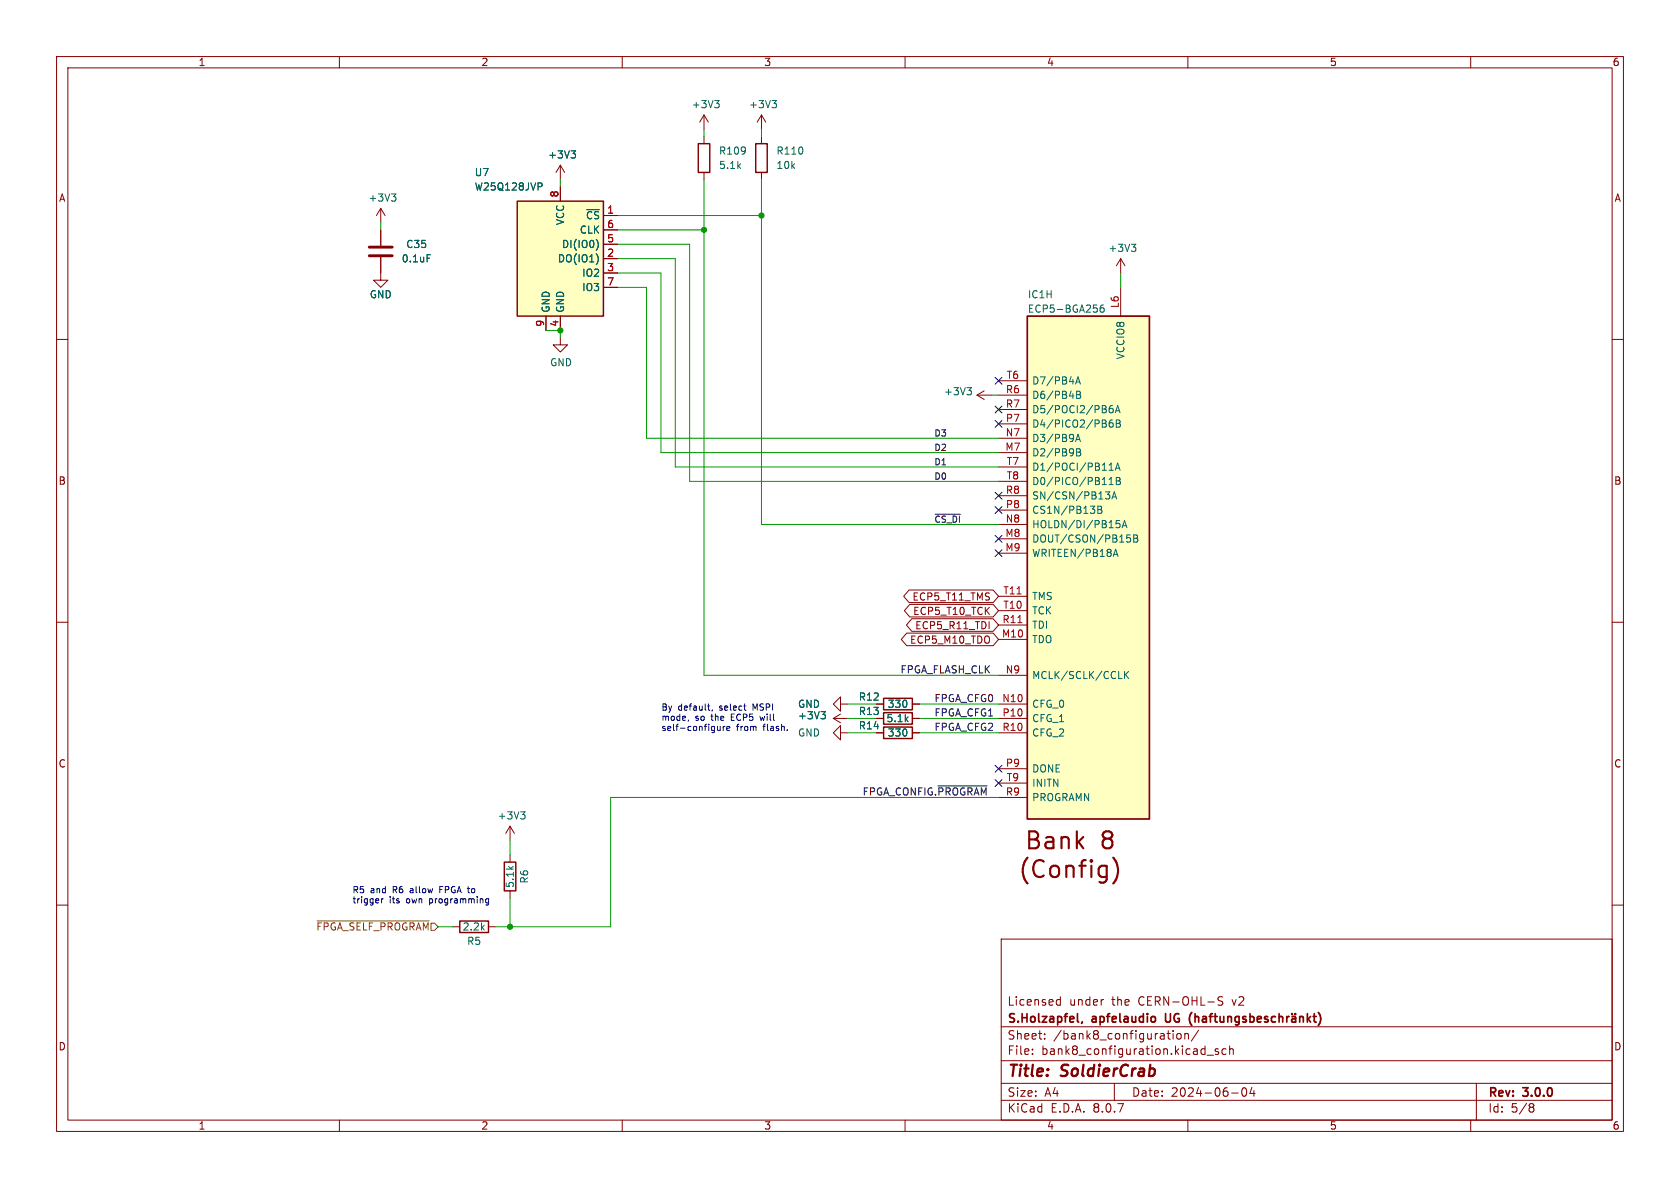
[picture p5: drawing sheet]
<svg xmlns="http://www.w3.org/2000/svg" width="297mm" height="210mm" viewBox="0 0 297 210" stroke-linecap="round" stroke-linejoin="round" font-family="sans-serif">
<g fill="none" stroke="#840000" stroke-width=".18">
<path d="M10 10h277v190h-277zM12 12h273v186h-273zM60 10v2M110 10v2M160 10v2M210 10v2M260 10v2M124.5 20.3l-.8 1.3M124.5 20.3v2.6M124.5 24.1v1.3M124.5 30.5v1.3M124.5 20.3l.7 1.3"/>
<path d="M134.6 20.3v2.6M134.6 24.1v1.3M134.6 30.5v1.3M134.6 20.3l-.7 1.3M134.6 20.3l.8 1.3M198.1 45.7l-.7 1.3M198.1 45.7v2.6M198.1 45.7l.8 1.3M10 60h2M172.7 69.9l1.3 .7M172.7 69.9h2.6M174 69.1l-1.3 .8"/>
<path d="M285 60h2M10 110h2M285 110h2M147.3 127h2.6M147.3 127l1.3 .8M148.6 124.5v-1.3l-1.3 1.3 1.3 1.2v-1.2h1.3M148.6 129.5v-1.2l-1.3 1.2 1.3 1.3v-1.3h1.3M148.6 126.2l-1.3 .8M154.9 127h1.3M154.9 124.5h1.3M154.9 129.5h1.3M161.3 127h1.3"/>
<path d="M161.3 124.5h1.3M161.3 129.5h1.3M90.2 146.1v2.5M90.2 151.1v1.3M90.2 157.5v1.3M90.2 146.1l-.8 1.2M90.2 146.1l.7 1.2M10 160h2M80 163.8h1.3M86.4 163.8h1.2M177 166h108v32h-108zM186.9 177.6h.6"/>
<path d="M186.9 176.8h.6M187.5 176.2v1.5M195 176.7h.1M216.2 176.3l-.6-.1-.2 .1v.5l.6 .3 .2 .3-.3 .3-.6-.1M285 160h2M60 198v2M110 198v2M160 198v2M177 194.5h108M177 191.5h108M177 187.5h108M177 181.5h108"/>
<path d="M182.5 186.3v.1M182.5 185.5v.1M184.7 183.6v.1M184.7 182.8v.1M197 191.5v3M207.4 182.2v.1M207.4 182.7v1M208.2 182.8l.3-.1 .3 .3v.4l-.3 .3-.3-.1-.2-.2v-.4zM209.5 182.8l.2-.1 .3 .1 .1 .9M209.5 182.7v1M210 198v2M211.9 182.1l-1.3 2"/>
<path d="M213.4 186.5h1.1M215.4 185.5l-.4-.1-.2 .2 .1 .2 .5 .2v.3h-.6M216.7 185.5l-.4-.1-.3 .3v.4l.2 .2h.5M217.4 185.5l.2-.1 .4 .1v.9M217.4 184.9v1.5M217.7 193.2h1.2M219.7 192.4l.2-.1a.81 .81 0 0 1 .6 .6 .81 .81 0 0 1-.3 .8l-.2 .1a.81 .81 0 0 1-.3-1.4zM221.3 192.2l-.3 1.1h.9M221.7 192.8v1M260 198v2M261 191.5v6.5M270.6 195.1l.4 .1 .2 .2-.3 .3"/>
<path d="M270.6 195.7h.3M270.9 195.7l.2 .2 .1 .4-.2 .2-.4 .1"/>
</g>
<g fill="none" stroke="#840000" stroke-width=".3">
<path d="M190.5 179.2v1.3l.2 .2M206.1 179.2v1.3M210.7 179l-.3 .4M211.3 179.2v1.5M211.3 179.8l.2-.1 .3 .1 .1 .9M212.6 179.8h.6l.1 .9M213.8 179.7h.5M214.3 179.2l-.3 .2v1.3M214.6 179.7h.6M214.8 179.2v1.3l.4 .2M215.7 179.7l.1 .9 .3 .1 .2-.2M216.3 179.7v1"/>
<path d="M217.1 179.8l.2-.1 .3 .1 .1 .9M217.1 179.7v1M219.1 179.8l-.5-.1-.3 .3v.4l.2 .2h.6M219.1 179.7v1.2l-.3 .3-.4-.1M220.3 179.8l-.4-.1-.2 .2 .1 .2 .5 .2v.3h-.6M221 179.8l.4-.1 .3 .3v.4l-.1 .2h-.6M221 179.2v1.5M224.1 179.8l-.3-.1-.2 .2v.2l.5 .2v.3h-.5M225.5 179.8l-.4-.1-.3 .3v.4l.1 .2h.6M226.1 179.8l.2-.1 .4 .1 .1 .9M226.1 179.2v1.5M227.5 179.7v1"/>
<path d="M227.9 179.7l-.3 .1-.1 .2M228.4 179.8h.6l.1 .9M228.4 179.2v.1M229 179.2v.1M229.8 179.8l.2-.1 .3 .1 .1 .9M229.8 179.7v1M231.1 179.2v1.5M231.7 179.7l-.6 .6M232.1 179.7h.6M232.3 179.2v1.3l.4 .2M233.1 179a1.72 1.72 0 0 1 0 2.3M191.3 180.6l-.1 .3"/>
<path d="M210.4 180.8l.3 .5M213.3 180l-.5 .1a.29 .29 0 0 0-.3 .3 .29 .29 0 0 0 .3 .3l.5-.1M222.3 180.2l.7-.2-.1-.2-.4-.1-.2 .2v.7h.6M229.1 180l-.5 .1a.29 .29 0 0 0-.3 .3 .29 .29 0 0 0 .3 .3l.5-.1M231.3 180.1l.4 .6"/>
</g>
<path d="M123.4 25.4h2.1v5.1h-2.1zM133.6 25.4h2v5.1h-2zM156.2 126h5.1v2h-5.1zM156.2 123.4h5.1v2.1h-5.1zM156.2 128.5h5.1v2.1h-5.1zM89.2 152.4h2v5.1h-2zM81.3 162.8h5.1v2h-5.1z" fill="none" stroke="#840000" stroke-width=".25"/>
<path d="M126.4 17.8h.7l-.4 .5M126.9 18.3l.2 .2v.3l-.2 .2M136.5 17.8h.8l-.4 .5M137 18.3l.3 .2v.3l-.3 .2M200 43.2h.8l-.4 .5M200.6 43.7l.2 .2v.3l-.2 .2M170.9 68.5h.8l-.4 .5M171.5 69l.2 .3v.3l-.2 .2M145.1 125.8h.8l-.4 .5M145.7 126.3l.2 .2v.3l-.2 .3M92 143.5h.8l-.4 .5M92.6 144l.2 .2v.3l-.2 .3" fill="none" stroke="#006464" stroke-width=".18"/>
<path d="M181.6 55.9h21.6v88.9h-21.6z" fill="#ffffc2"/>
<path d="M181.6 55.9h21.6v88.9h-21.6z" fill="none" stroke="#840000" stroke-width=".3"/>
<path d="M197.2 152.2a3.5 3.5 0 0 1-.4 4" fill="none" stroke="#840000" stroke-width=".37"/>
<g fill="none" stroke="#840000" stroke-width=".18">
<path d="M67.3 36.8l-.8 1.3M67.3 36.8v2.6M67.3 36.8l.8 1.3M67.3 45.5v4h1.3l-1.3 1.3-1.3-1.3h1.3M67.3 40.6v2.8M198.1 50.8v5.1M176.5 77.5h5.1M176.5 74.9h5.1M176.5 69.9h5.1M176.5 72.4h5.1M176.5 67.3h5.1M176.5 80h5.1"/>
<path d="M176.5 95.3h5.1M176.5 97.8h5.1M176.5 92.7h5.1M176.5 90.2h5.1M176.5 87.6h5.1M176.5 82.6h5.1M176.5 85.1h5.1M176.5 113h5.1M176.5 119.4h5.1M176.5 110.5h5.1M176.5 108h5.1M176.5 105.4h5.1"/>
<path d="M176.5 124.5h5.1M176.5 127h5.1M176.5 135.9h5.1M176.5 129.5h5.1M176.5 138.4h5.1M176.5 141h5.1"/>
</g>
<g fill="none" stroke="#006464" stroke-width=".18">
<path d="M69.2 34.3h.8l-.4 .5M69.7 34.8l.3 .2v.3l-.3 .3M75.5 45h.6M195.1 53.9l-.4 .1a.86 .86 0 0 0 0 1.2l.4-.1 .1-.5-.2-.2-.4 .1-.1 .1M190.2 78l.4-1.2 .4 1.2M190.2 67.9l.4-1.3 .4 1.3M190.3 77.7h.6M190.3 67.5h.6M190.3 79.3h.5l.2 .3-.2 .3 .2 .1 .1 .3-.3 .3h-.5zM190.3 69.2h.5l.2 .2-.2 .4 .2 .1 .1 .3-.3 .2h-.5zM190.3 79.9h.5M190.3 69.8h.5"/>
<path d="M196.7 74.2l-.4 .1a.86 .86 0 0 0 0 1.2l.4-.1 .1-.4-.2-.3-.4 .1-.1 .2M196.7 71.7l-.4 .1a.86 .86 0 0 0 0 1.2l.4-.2 .1-.4-.2-.2h-.4l-.1 .2M197.2 73l.4-1.3 .4 1.3M197.3 72.6h.6M197.3 74.2h.5l.2 .3-.2 .3 .2 .2 .1 .3-.3 .2h-.5zM197.3 74.8h.5M194.1 89.5h.4l.2 .2-.2 .4 .2 .1 .1 .3-.2 .2h-.5zM194.1 90.1h.4M195.4 86.9h.8l-.4 .5 .3 .1 .1 .5-.2 .2h-.4M196.1 83.1h.7M196.1 82.2l.3-.3v1.2M196.1 84.8l.3-.4v1.3"/>
<path d="M196.1 85.7h.7M196.6 88.2l.4-1.3 .4 1.3M196.7 87.8h.6M196.8 98.4l.4-1.3 .5 1.3M196.9 98h.6M197.2 83.1l.4-1.2 .4 1.2M197.3 82.8h.6M197.3 84.4h.5l.2 .2-.2 .4 .2 .1 .1 .3-.3 .3h-.5zM197.3 85h.5M197.3 92h.7M197.3 92.6l.5-.1 .2 .2-.1 .5h-.6M198.4 93.3l.4-1.3 .4 1.3"/>
<path d="M198.5 92.9h.6M199.2 94.6h.6M199.3 95h.3l.3 .3-.1 .5h-.5M200.4 94.6h.5l.2 .2-.2 .4 .2 .1 .1 .3-.3 .2h-.5zM200.4 95.2h.5M197.8 120h.6M198.8 118.7v1.3M199 119.2l.5 .8M199.5 118.7l-.7 .7"/>
</g>
<path d="M179.9 110.1h.8" fill="none" stroke="#a90000" stroke-width=".18"/>
<path d="M65.3 45.2h4M65.3 43.7h4" fill="none" stroke="#840000" stroke-width=".51"/>
<path d="M91.4 35.6h15.3v20.3h-15.3z" fill="#ffffc2"/>
<path d="M91.4 35.6h15.3v20.3h-15.3z" fill="none" stroke="#840000" stroke-width=".25"/>
<g fill="none" stroke="#840000" stroke-width=".18">
<path d="M99.1 29.2v2.6M99.1 33v2.6M99.1 29.2l-.8 1.3M99.1 29.2l.7 1.3M106.7 38.1h2.5M67.3 40.6v2.8M67.3 45.5v2.8M96.5 55.9v2.5M99.1 59.7v1.3h1.2l-1.2 1.2-1.3-1.2h1.3M99.1 55.9v2.5M106.7 45.7h2.5M106.7 48.3h2.5"/>
<path d="M106.7 43.2h2.5M106.7 40.6h2.5M106.7 50.8h2.5M160.3 111.9h15.3l.9 1.1-.9 1.1h-15.3l-1-1.1zM160.7 104.3h14.9l.9 1.1-.9 1.1h-14.9l-.9-1.1zM160.8 106.8h14.8l.9 1.2-.9 1.1h-14.8l-.9-1.1zM161.2 109.4h14.4l.9 1.1-.9 1.1h-14.4l-1-1.1zM174.9 109.9v1.3M154.9 127h1.3M154.9 129.5h1.3M154.9 124.5h1.3M161.3 127h1.3"/>
<path d="M161.3 129.5h1.3M161.3 124.5h1.3"/>
</g>
<path d="M95.1 32.3h.5l.2 .3-.1 .3-.6 .1M101 26.7h.7l-.4 .4M101.5 27.1l.2 .3v.3l-.2 .2M75.5 45h.6M105.5 42.4a1.49 1.49 0 0 1 0 1.8M105.7 45.4v.8M145.1 125.8h.8l-.4 .5M145.7 126.3l.2 .2v.3l-.2 .3" fill="none" stroke="#006464" stroke-width=".18"/>
<path d="M56 162.8h19.9" fill="none" stroke="#725600" stroke-width=".18"/>
<path d="M165.3 90.9h4.5M165.8 138.9h8.7" fill="none" stroke="#0f0f0f" stroke-width=".18"/>
<g fill="none" stroke="#0000c2" stroke-width=".18">
<path d="M121.7 127.3l-.1 .2M125.1 124.8h.4M125.4 125.5h.1M125.9 125.5l-.1 .2M126.8 128.4l.1 .7 .4-.1M127.3 128.4v.7M127.8 128.4v.7M128.2 128.4l-.4 .2M128.5 128.8l.5-.1v-.2l-.4-.1-.1 .2v.5h.5M134.3 126.6l.3 .7M67.4 158.9v.7M67.8 158.9l-.4 .2"/>
<path d="M77.8 157.2h.3M78.3 156.7h-.5v1.1M85.9 159.5l.5 .1M86.4 158.9l-.5 .1M86.4 158.9v.9l-.2 .2-.3-.1"/>
</g>
<g fill="none" stroke="#009600" stroke-width=".18">
<path d="M67.3 39.4v1.2M99.1 31.8v1.2M109.2 38.1h25.4M124.5 22.9v1.2M124.5 31.8v87.6h52M134.6 22.9v1.2M134.6 31.8v60.9h41.9M96.5 58.4h2.6v1.3M109.2 50.8h5.1v26.7h62.2M109.2 43.2h12.7v41.9h54.6M109.2 48.3h7.6v31.7h59.7M109.2 40.6h15.3"/>
<path d="M109.2 45.7h10.2v36.9h57.1M198.1 48.3v2.5M175.3 69.9h1.2M149.9 124.5h5M149.9 129.5h5M149.9 127h5M162.6 124.5h13.9M162.6 129.5h13.9M162.6 127h13.9M90.2 148.6v2.5M90.2 158.8v5M176.5 141h-68.6v22.8h-20.3"/>
<path d="M77.5 163.8h2.5"/>
</g>
<g fill="none" stroke="#000084" stroke-width=".18">
<path d="M175.9 71.8l1.2 1.2M175.9 74.3l1.2 1.2M175.9 66.7l1.2 1.2M177.1 71.8l-1.2 1.2M177.1 74.3l-1.2 1.2M177.1 66.7l-1.2 1.2M175.9 87l1.2 1.2M175.9 89.6l1.2 1.2M175.9 94.6l1.2 1.3M175.9 97.2l1.2 1.2M177.1 87l-1.2 1.2M177.1 89.6l-1.2 1.2"/>
<path d="M177.1 94.6l-1.2 1.3M177.1 97.2l-1.2 1.2M175.9 137.8l1.2 1.2M175.9 135.3l1.2 1.2M177.1 137.8l-1.2 1.2M177.1 135.3l-1.2 1.2"/>
</g>
<g fill="#009600" stroke="#009600" stroke-width=".18">
<circle cx="99.1" cy="58.4" r=".46"/>
<circle cx="90.2" cy="163.8" r=".46"/>
<circle cx="134.6" cy="38.1" r=".46"/>
<circle cx="124.5" cy="40.6" r=".46"/>
</g>
<g font-size="4.2" fill="#840000">
<text x="179.8" y="155.7">(Config)</text>
<text x="181" y="150.7">Bank</text>
<text x="194.6" y="150.7">8</text>
</g>
<g font-size="2.8" fill="#840000">
<text x="178" y="190.9">Title:</text>
<text x="187.7" y="190.9">SoldierCrab</text>
</g>
<g font-size="2.1" fill="#840000">
<text x="178" y="178">Licensed</text>
<text x="189" y="178">under</text>
<text x="196.6" y="178">the</text>
<text x="201.4" y="178">CERN-OHL-S</text>
<text x="218.1" y="178">v2</text>
<text x="178" y="184">Sheet:</text>
<text x="178" y="181.2">S.Holzapfel,</text>
<text x="186.2" y="184">/bank8_configuration/</text>
<text x="193.2" y="181.2">apfelaudio</text>
<text x="206.7" y="181.2">UG</text>
<text x="178" y="186.7">File:</text>
<text x="184.1" y="186.7">bank8_configuration.kicad_sch</text>
<text x="178" y="196.9">KiCad</text>
<text x="178" y="194.1">Size:</text>
<text x="184.7" y="194.1">A4</text>
<text x="185.7" y="196.9">E.D.A.</text>
<text x="193.3" y="196.9">8.0.7</text>
<text x="200" y="194.1">Date:</text>
<text x="207" y="194.1">2024-06-04</text>
<text x="263" y="194.3">Rev:</text>
<text x="263" y="196.9">Id:</text>
<text x="267.1" y="196.9">5/8</text>
<text x="269.4" y="194.3">3.0.0</text>
</g>
<g font-size="1.8" fill="#840000">
<text x="35" y="11.9">1</text>
<text x="85" y="11.9">2</text>
<text x="135" y="11.9">3</text>
<text x="185" y="11.9">4</text>
<text x="235" y="11.9">5</text>
<text x="285" y="11.9">6</text>
<text x="10.3" y="35.9">A</text>
<text x="285.3" y="35.9">A</text>
<text x="10.3" y="85.9">B</text>
<text x="285.3" y="85.9">B</text>
<text x="161.2" y="106.4">ECP5_T11_TMS</text>
<text x="160.8" y="114">ECP5_M10_TDO</text>
<text x="161.3" y="108.9">ECP5_T10_TCK</text>
<text x="161.7" y="111.4">ECP5_R11_TDI</text>
<text x="10.3" y="135.9">C</text>
<text x="285.3" y="135.9">C</text>
<text x="10.3" y="185.9">D</text>
<text x="285.3" y="185.9">D</text>
<text x="35" y="199.9">1</text>
<text x="85" y="199.9">2</text>
<text x="135" y="199.9">3</text>
<text x="185" y="199.9">4</text>
<text x="235" y="199.9">5</text>
<text x="285" y="199.9">6</text>
</g>
<g font-size="1.8" fill="#006464">
<text x="122.2" y="19.3">+3V3</text>
<text x="132.3" y="19.3">+3V3</text>
<text x="96.8" y="28.2">+3V3</text>
<text x="127" y="27.5">R109</text>
<text x="137.2" y="27.5">R110</text>
<text x="65" y="35.8">+3V3</text>
<text x="83.8" y="31.3">U7</text>
<text x="83.8" y="33.9">W25Q128JVP</text>
<text x="127" y="30.1">5.1k</text>
<text x="137.2" y="30.1">10k</text>
<text x="99.9" y="39.9" transform="rotate(-90 99.9 39.9)">VCC</text>
<text x="102.4" y="41.5">CLK</text>
<text x="103.5" y="39">~{CS}</text>
<text x="70.9" y="46.6">0.1uF</text>
<text x="71.7" y="44">C35</text>
<text x="98.5" y="46.6">DO(IO1)</text>
<text x="99.3" y="44">DI(IO0)</text>
<text x="195.9" y="44.7">+3V3</text>
<text x="65.3" y="52.9">GND</text>
<text x="102.8" y="49.1">IO2</text>
<text x="102.8" y="51.7">IO3</text>
<text x="181.6" y="52.9">IC1H</text>
<text x="97.4" y="55.4" transform="rotate(-90 97.4 55.4)">GND</text>
<text x="99.9" y="55.4" transform="rotate(-90 99.9 55.4)">GND</text>
<text x="181.6" y="55.5">ECP5-BGA256</text>
<text x="97.2" y="64.9">GND</text>
<text x="199" y="63.6" transform="rotate(-90 199 63.6)">VCCIO8</text>
<text x="166.8" y="70.1">+3V3</text>
<text x="182.4" y="70.7">D6/PB4B</text>
<text x="182.4" y="68.2">D7/PB4A</text>
<text x="182.4" y="75.8">D4/PICO2/PB6B</text>
<text x="182.4" y="73.3">D5/POCI2/PB6A</text>
<text x="182.4" y="80.9">D2/PB9B</text>
<text x="182.4" y="78.3">D3/PB9A</text>
<text x="182.4" y="83.4">D1/POCI/PB11A</text>
<text x="182.4" y="88.5">SN/CSN/PB13A</text>
<text x="182.4" y="86">D0/PICO/PB11B</text>
<text x="182.4" y="93.6">HOLDN/DI/PB15A</text>
<text x="182.4" y="91">CS1N/PB13B</text>
<text x="182.4" y="96.1">DOUT/CSON/PB15B</text>
<text x="182.4" y="98.7">WRITEEN/PB18A</text>
<text x="182.4" y="106.3">TMS</text>
<text x="182.4" y="113.9">TDO</text>
<text x="182.4" y="111.4">TDI</text>
<text x="182.4" y="108.8">TCK</text>
<text x="141" y="125.3">GND</text>
<text x="151.7" y="124.1">R12</text>
<text x="156.8" y="125.3">330</text>
<text x="182.4" y="125.3">CFG_0</text>
<text x="182.4" y="120.2">MCLK/SCLK/CCLK</text>
<text x="141" y="130.4">GND</text>
<text x="141" y="127.4">+3V3</text>
<text x="151.7" y="126.6">R13</text>
<text x="151.7" y="129.1">R14</text>
<text x="156.6" y="127.9">5.1k</text>
<text x="156.8" y="130.4">330</text>
<text x="182.4" y="127.9">CFG_1</text>
<text x="182.4" y="130.4">CFG_2</text>
<text x="182.4" y="136.8">DONE</text>
<text x="182.4" y="141.8">PROGRAMN</text>
<text x="182.4" y="139.3">INITN</text>
<text x="87.9" y="145.1">+3V3</text>
<text x="91" y="157.1" transform="rotate(-90 91 157.1)">5.1k</text>
<text x="93.6" y="156.3" transform="rotate(-90 93.6 156.3)">R6</text>
<text x="81.7" y="164.7">2.2k</text>
<text x="82.5" y="167.2">R5</text>
</g>
<g font-size="1.8" fill="#a90000">
<text x="98.8" y="35" transform="rotate(-90 98.8 35)">8</text>
<text x="107.2" y="37.8">1</text>
<text x="107.2" y="40.4">6</text>
<text x="107.2" y="45.5">2</text>
<text x="107.2" y="42.9">5</text>
<text x="107.2" y="48">3</text>
<text x="107.2" y="50.5">7</text>
<text x="96.3" y="57.9" transform="rotate(-90 96.3 57.9)">9</text>
<text x="98.8" y="57.9" transform="rotate(-90 98.8 57.9)">4</text>
<text x="197.9" y="54.6" transform="rotate(-90 197.9 54.6)">L6</text>
<text x="177.7" y="69.6">R6</text>
<text x="177.9" y="67.1">T6</text>
<text x="177.7" y="77.2">N7</text>
<text x="177.7" y="74.7">P7</text>
<text x="177.7" y="72.1">R7</text>
<text x="177.6" y="79.8">M7</text>
<text x="177.9" y="82.3">T7</text>
<text x="177.7" y="89.9">P8</text>
<text x="177.7" y="87.4">R8</text>
<text x="177.9" y="84.8">T8</text>
<text x="177.6" y="95">M8</text>
<text x="177.7" y="92.5">N8</text>
<text x="177.6" y="97.5">M9</text>
<text x="177.3" y="107.7">T10</text>
<text x="177.3" y="105.2">T11</text>
<text x="177" y="112.8">M10</text>
<text x="177.1" y="110.2">R11</text>
<text x="177.7" y="119.1">N9</text>
<text x="177.1" y="124.2">N10</text>
<text x="177.1" y="126.7">P10</text>
<text x="177.1" y="129.3">R10</text>
<text x="177.7" y="135.6">P9</text>
<text x="177.9" y="138.2">T9</text>
</g>
<g font-size="1.8" fill="#0f0f0f">
<text x="159.1" y="119.1">FPGA_FLASH_CLK</text>
<text x="165.1" y="124.2">FPGA_CFG0</text>
<text x="165.1" y="126.7">FPGA_CFG1</text>
<text x="165.1" y="129.3">FPGA_CFG2</text>
<text x="152.4" y="140.7">FPGA_CONFIG.~{PROGRAM} R9</text>
</g>
<text font-size="1.8" fill="#725600" x="55.8" y="164.7">~{FPGA_SELF_PROGRAM}</text>
<g font-size="1.6" fill="#0f0f0f">
<text x="165.1" y="77.2">D3</text>
<text x="165.1" y="79.8">D2</text>
<text x="165.1" y="82.3">D1</text>
<text x="165.1" y="84.9">D0</text>
<text x="165.1" y="92.5">~{CS_DI}</text>
</g>
<g font-size="1.6" fill="#0000c2">
<text x="116.8" y="125.7">By</text>
<text x="119.9" y="125.7">default,</text>
<text x="127.4" y="125.7">select</text>
<text x="133.5" y="125.7">MSPI</text>
<text x="116.8" y="127.5">mode,</text>
<text x="116.8" y="129.3">self-configure</text>
<text x="122.9" y="127.5">so</text>
<text x="125.9" y="127.5">the</text>
<text x="129.6" y="127.5">ECP5</text>
<text x="130.2" y="129.3">from</text>
<text x="135" y="127.5">will</text>
<text x="135.1" y="129.3">flash.</text>
<text x="62.2" y="158">R5</text>
<text x="62.2" y="159.8">trigger</text>
<text x="65.5" y="158">and</text>
<text x="68.8" y="159.8">its</text>
<text x="69.6" y="158">R6</text>
<text x="72" y="159.8">own</text>
<text x="72.9" y="158">allow</text>
<text x="76.3" y="159.8">programming</text>
<text x="78.3" y="158">FPGA to</text>
</g>
</svg>
